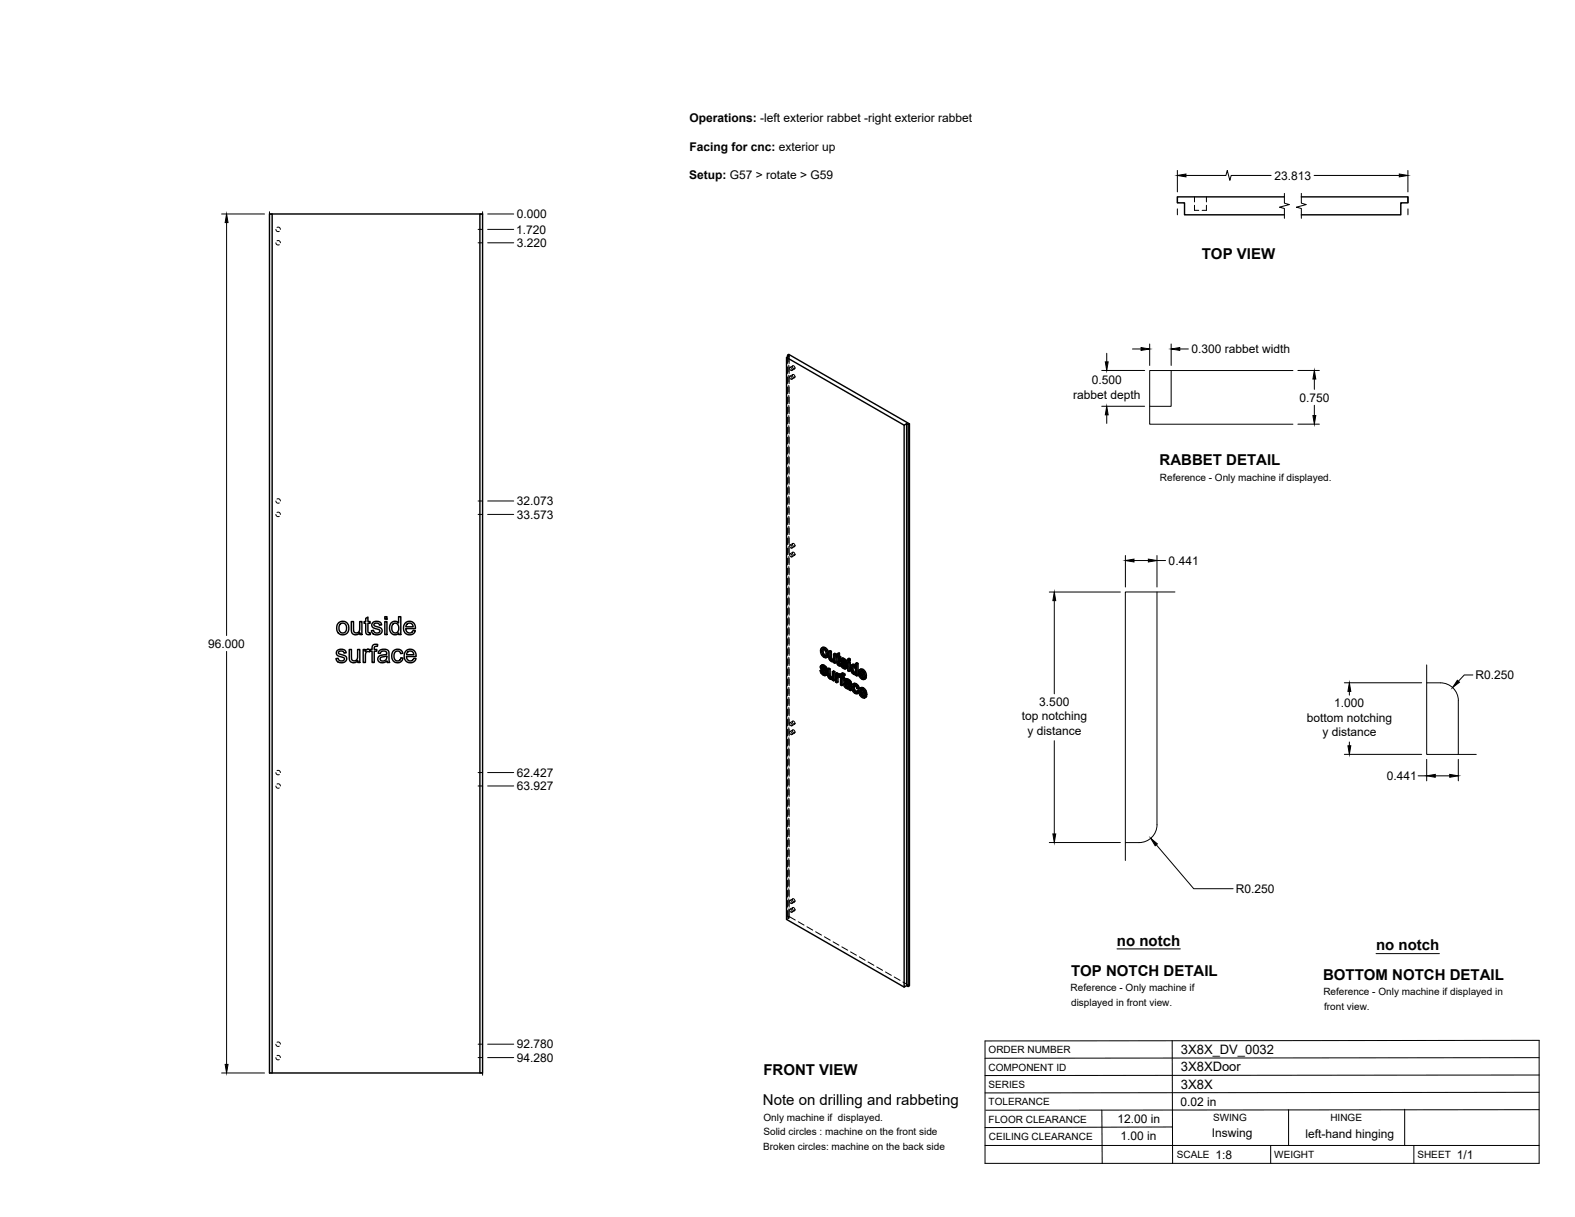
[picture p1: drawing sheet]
<svg xmlns="http://www.w3.org/2000/svg" width="559mm" height="432mm" viewBox="0 0 559 432" stroke-linecap="round" stroke-linejoin="round" font-family="sans-serif">
<!-- layer: Hidden -->
<g fill="none" stroke="#000" stroke-width=".35">
<path d="M423.8 72.8v1.8h1.5M423.8 69.9v1.7M428 72.8v1.8h-1.5M428 69.9v1.7M97.9 86.1l.4 .7h.8M97.9 81.4l.4 .7h.8M98.3 85.4h.7l.5 .7M98.3 80.7l.7-.1 .5 .8M279.4 126.6v2.4M279.4 130.2v2.3M279.4 133.7v2.4M279.4 137.3v2.4"/>
<path d="M279.9 125.8v2.6M279.9 129.6v2.4M279.9 133.2v2.3M279.9 136.7v2.4M280 126.3v2.7M280 130.2v2.3M280 133.7v2.4M280 137.3v2.4M280.2 133.5a.56 .56 0 0 1 .8 .3 .56 .56 0 0 1-.4 .8l-.4-.7zM280.2 130.4a.56 .56 0 0 1 .8 .3 .56 .56 0 0 1-.4 .7l-.4-.6zM281.2 133a.58 .58 0 0 1 .7 .3 .58 .58 0 0 1-.2 .7l-.4-.4zM281.3 129.8a.61 .61 0 0 1 .6 .4 .61 .61 0 0 1-.2 .7l-.4-.4z"/>
<path d="M281.3 132.9l-1 .6M281.3 129.8l-1 .6M281.9 134l-1 .6M281.9 130.9l-1 .6M279.4 140.9v2.4M279.4 144.4v2.4M279.4 148v2.4M279.4 151.6v2.4M279.4 155.2v2.3M279.4 158.7v2.4M279.9 140.3v2.4M279.9 143.9v2.4"/>
<path d="M279.9 147.4v2.4M279.9 151v2.4M279.9 154.6v2.4M279.9 158.2v2.3M280 140.9v2.4M280 144.4v2.4M280 148v2.4M280 151.6v2.4M280 155.2v2.3M280 158.7v2.4M97.9 177.8l.4 .6h.8M98.3 177.1l.7-.1 .5 .8"/>
<path d="M279.4 162.3v2.4M279.4 165.9v2.4M279.4 169.4v2.4M279.4 173v2.4M279.4 176.6v2.4M279.9 161.7v2.4M279.9 165.3v2.4M279.9 168.9v2.4M279.9 172.4v2.4M279.9 176v2.4M279.9 179.6v2.4M280 162.3v2.4"/>
<path d="M280 165.9v2.4M280 169.4v2.4M280 173v2.4M280 176.6v2.4M97.9 182.5l.4 .7h.8M98.3 181.8h.7l.5 .7M279.4 180.2v2.3M279.4 183.7v2.4M279.4 187.3v2.4M279.4 190.9v2.4M279.4 194.5v2.3M279.4 198v2.4"/>
<path d="M279.9 183.2v2.3M279.9 186.7v2.4M279.9 190.3v2.4M279.9 193.9v2.4M279.9 197.5v2.3M280 180.2v2.3M280 183.7v2.4M280 187.3v2.4M280 190.9v2.4M280 194.5v2.3M280 198v2.4M280.2 196.5a.56 .56 0 0 1 .8 .4 .56 .56 0 0 1-.4 .7l-.4-.6z"/>
<path d="M280.2 193.4a.56 .56 0 0 1 .8 .4 .56 .56 0 0 1-.4 .7l-.4-.7zM281.2 196a.55 .55 0 0 1 .7 .3 .55 .55 0 0 1-.3 .7l-.3-.4zM281.2 192.9a.58 .58 0 0 1 .7 .3 .58 .58 0 0 1-.2 .7l-.4-.4zM281.3 195.9l-1 .6M281.3 192.8l-1 .6M281.9 197l-1 .6M281.9 193.9l-1 .6M279.4 201.6v2.4M279.4 205.2v2.4M279.4 208.7v2.4M279.4 212.3v2.4M279.4 215.9v2.4"/>
<path d="M279.4 219.5v2.3M279.9 201v2.4M279.9 204.6v2.4M279.9 208.2v2.3M279.9 211.8v2.3M279.9 215.3v2.4M279.9 218.9v2.4M280 201.6v2.4M280 205.2v2.4M280 208.7v2.4M280 212.3v2.4M280 215.9v2.4"/>
<path d="M280 219.5v2.3M279.4 223v2.4M279.4 226.6v2.4M279.4 230.2v2.4M279.4 233.7v2.4M279.4 237.3v2.4M279.9 222.5v2.4M279.9 226v2.4M279.9 229.6v2.4M279.9 233.2v2.4M279.9 236.7v2.4M280 223v2.4"/>
<path d="M280 226.6v2.4M280 230.2v2.4M280 233.7v2.4M280 237.3v2.4M291.4 237.7l.4 .9M291.5 236.4l-.5 .2M291.6 236.1l-.5 .2M291.6 230.7l-.5 .2M291.6 237.7l.3 .3M291.6 236.9l-.5 .2M291.7 235.9l-.2 .7 .7 1a1.11 1.11 0 0 1 .9 1.3h-.4l.4-.2M291.8 238.6l.9 .8h.6"/>
<path d="M291.8 238.6l-.5 .2M291.8 237.8v.1M291.9 237.3l-.5 .3M291.9 232l.9 .9 .9 .1M291.9 236.6l-.1 .1M291.9 232l-.4 .3M292 229.7l-.4 .8 .3 1.5M292.1 236.4l-.5 .2 .4-.2M292.2 230.2l-.1 .2M292.2 230.2l.7 .1 .6 1v1l-.5 .3M292.2 230.2l-.4 .2M292.5 236.5l-.5 .2a.33 .33 0 0 1 .2-.4 .33 .33 0 0 1 .4 .3l.5 .7 .4 .2"/>
<path d="M292.6 237.4l.3 .3M292.6 239.2l.4-.2-.9 .5M292.8 230.2l-.5 .3M292.8 232.9l-.5 .3M292.9 236.9l-.5 .2M293 238.4l-.5 .2M293.1 237.3l-.5 .3M293.1 239.5l-.5 .2M293.3 232.5l-.4 .3M293.3 230.8l-.4 .3M293.4 233.1l-.4 .3M293.6 231.8l-.5 .3"/>
<path d="M294.1 237.1l.2 2.9 .9 .8 .6-.2v.5l.4 .2M294.1 239.5l-.4 .2M294.3 239.9l-.5 .3M294.5 230.8l.2 3 1 .7 .5-.1v.4l.4 .3M294.5 233.2l-.4 .3M294.7 233.7l-.5 .2M295 234.1l-.5 .3M295.4 234.4l-.4 .3M295.8 238.1v1.9l-.2 .3-.3 .1M296 234.1l-.4 .3M296.1 234l-.5 .3 .3-.2M296.2 231.8v2l-.5 .3"/>
<path d="M296.2 234.8l-.4 .3M296.2 234.4l-.4 .3 .3-.2M296.9 238.7v3l.4 .3M297.1 232.3l-.2 .1M297.3 239.4l-.5 .2M297.4 231.8v.7l-.3-.2v.4l.3 .2 .1 2.4 .8 .8-.2-.6M297.4 232.5l-.8 .5v-.4M297.4 232.9l-.5 .3M297.4 239.8l-.1 .1M297.5 235.3l-.5 .2M297.5 239.2l-.2 .1M297.5 239.7l-.4 .2"/>
<path d="M297.6 239.6l-.5 .3M297.6 235.6l-.4 .3M297.8 239.7l-.4 .3 .3-.4 .5 .4 .1-.3 .4 .4v2.6l.4 .3M297.8 233.2l-.4 .2M298 235.9l-.4 .3M298.3 233.4l-.5-.2v.5M298.3 239.6l-.5 .2M298.3 239.5h-.1M298.3 239.9l-.5 .3 .4-.2M298.3 239.7l-.5 .2M298.3 235.6l-.2 .1M298.3 236.1h-.1"/>
<path d="M298.5 235.3l.4 .9M298.6 234l-.4 .3M298.7 239.7l-.5 .3M298.7 233.7l-.5 .2M298.7 235.4l.3 .2M298.7 234.5l-.4 .2M298.7 239l-.4 .2M298.8 233.6l-.2 .7 .7 .9a1.13 1.13 0 0 1 .9 1.3h-.4l.4-.2M298.9 238.8l-.2 .9-.5-.2M298.9 236.2l.9 .8h.7M298.9 236.2l-.5 .3M299 235.5h-.1"/>
<path d="M299 234.9l-.5 .3M299 234.2l-.1 .1M299.1 234.3a.33 .33 0 0 1 .2-.4 .33 .33 0 0 1 .4 .3l.5 .8 .4 .1M299.1 234l-.4 .3M299.2 234l-.5 .3M299.2 239.4l-.5 .2M299.5 239.4l-.5 .3M299.6 234.1l-.5 .3M299.7 236.9l-.5 .3M299.7 235l.3 .3M299.7 239.6l-.5-.2-.1 .4M300 234.5l-.4 .2"/>
<path d="M300.1 236.6l-.4 .2 .4-.2M300.1 236l-.4 .2M300.2 235l-.5 .2M300.2 237.1l-.5 .2M301.2 234.7v3l.5 .3M301.2 233.6v.5l.5 .3M301.2 237.7l-.4 .3M301.2 234.1l-.4 .3M302.2 236.8l-.5 .2M302.3 236l-.4 .3M302.3 237.7l-.4 .2M302.5 235.8l-.3 .7v.8a1.47 1.47 0 0 0 1.8 1.7v.3l.4 .3"/>
<path d="M302.7 238.5l-.4 .2M302.8 236.3l-.1 .2M302.8 236.3h.6l.6 1v1.1l-.5 .3M302.8 236.3l-.3 .2M302.9 236.2l-.5 .3M303.3 239l-.4 .2M303.3 236.3l-.4 .2M303.7 236.2l-.1 .1M303.8 236.9l-.4 .2M303.8 238.6l-.4 .3M304 235.2v1.5l-.4-.7M304 236.7l-.4 .2"/>
<path d="M304 237.9l-.4 .2M304 239.3l-.4 .3M304 239l-.4 .2 .3-.1M305 238.4l-.5 .3M305.3 239.7l-.4 .3M305.3 237.4l-.3 .9 .3 1.4 1 1 .8 .1M305.4 238.8l-.4 .2M305.5 239.4l-.1-.6 2 1.1M305.7 237.9l-.2 .2M305.7 237.9l.9 .4 .3 .9-.6-.3M305.7 237.9l-.5 .2M306.2 237.9l-.4 .3"/>
<path d="M306.7 238.5l-.4 .3M306.9 239.2l-.4 .3M279.4 240.9v2.4M279.4 244.5v2.3M279.4 248v2.4M279.4 251.6v2.4M279.4 255.2v2.4M279.4 258.8v2.3M279.9 240.3v2.4M279.9 243.9v2.4M279.9 247.5v2.4M279.9 251v2.4"/>
<path d="M279.9 254.6v2.4M279.9 258.2v2.4M280 240.9v2.4M280 244.5v2.3M280 248v2.4M280 251.6v2.4M280 255.2v2.4M280 258.8v2.3M280.2 259.6a.6 .6 0 0 1 .8 .3 .6 .6 0 0 1-.3 .8l-.5-.5zM280.2 256.5a.56 .56 0 0 1 .8 .3 .56 .56 0 0 1-.4 .7l-.4-.6zM281.2 255.9a.55 .55 0 0 1 .7 .3 .55 .55 0 0 1-.3 .7l-.3-.4zM281.3 259a.56 .56 0 0 1 .7 .3 .56 .56 0 0 1-.4 .8l-.4-.7z"/>
<path d="M281.3 259l-1 .5M281.3 255.8l-1 .6M281.9 256.9l-1 .6M294.6 240.3l-.5 .3M295 240.7l-.5 .2M295.4 240.4l-.2 .1M295.6 240.3l-.5 .3M295.7 240.2l-.4 .3M295.8 240.6l-.4 .3 .3-.1M295.8 241.1l-.4 .2M296.9 241.7l-.5 .3M298.7 242.7l-.5 .3"/>
<path d="M298.7 240.1l-.5 .3M299.1 240.4l-.4 .2M299.6 240.7l-.5-.3v.5M299.8 242.6l-.4 .3M299.9 241.3l-.5 .3M299.9 242.3l-.5 .2M300 242.1l-.2 .7 .2 .6 .9 .7h.8l.1 .4M300 243.4l-.4 .2M300.1 240.9l-.5 .2M300.1 240.9l-.2 .4 .4 .3a.81 .81 0 0 1 1-.1 .81 .81 0 0 1 .3 .9h-.4M300.2 242.9l.3-.3a.86 .86 0 0 1 1.1 1l-.5 .2M300.5 242.6l-.5 .3 .4-.2"/>
<path d="M300.5 241.3l-.4 .2M300.7 244l-.5 .2M301 241.4l-.5 .3M301.2 244.2l-.5 .2M301.4 243.7l-.4 .3M301.5 241.9l-.4 .2M301.6 243.6l-.5 .3 .2-.1M301.6 242.9l-.4 .3M301.6 242.5l-.4 .3M301.6 242.4l-.4 .3M301.7 244.1l-.5 .2M301.8 244.5l.4 .3"/>
<path d="M301.8 244.5l-.5 .3M302.6 243.5l-.4 .3M302.8 242.7l-.5 .3M302.9 244.9l-.4 .2M303 242.5l-.4 1 .3 1.4 .9 .9 .7 .1M303.1 243.2a.78 .78 0 0 1 1-.1 .78 .78 0 0 1 .3 .9l.4 .2M303.3 243l-.5 .3M303.8 245.8l-.4 .2M303.8 243l-.4 .3M304 245.4h.2M304.2 243.4l-.4 .3M304.2 245.4l-.4 .3"/>
<path d="M304.4 244l-.4 .3M304.5 245l-.3 .4M304.7 245.1l.2 .2-.2 .4M304.9 245.3l-.2 .1M305.1 245l-.4 .2M305.5 244l-.4 1 .4 1.3 1 1 .7 .1M305.5 246.3l-.5 .3M305.6 245.3l-.5 .3M305.7 245.9l-.1-.6 1.9 1.1M305.8 244.4l-.2 .3M305.8 244.4l.9 .4 .4 1-.6-.4M305.8 244.4l-.4 .3"/>
<path d="M306.2 240.7l-.4 .2M306.3 244.5l-.4 .3M306.4 247.2l-.5 .3M306.4 240.3h.2M306.6 246.9h.2M306.7 240.3l-.4 .2 .3-.2M306.8 246.9l-.4 .2M306.9 245.1l-.5 .3M306.9 240l-.1 .1M307 240.8l-.5 .3M307 240.1l-.4 .2M307 246.6v.1"/>
<path d="M307.1 245.8l-.5 .2M307.1 247.4l-.4 .3M307.1 246.7l-.3 .2M97.9 278.9l.4 .7h.8M97.9 274.1l.4 .7h.8M98.3 278.2h.7l.5 .7M98.3 273.4h.7l.5 .7M279.4 262.3v2.4M279.4 265.9v2.4M279.4 269.5v2.3M279.4 273.1v2.3M279.4 276.6v2.4"/>
<path d="M279.9 261.7v2.4M279.9 265.3v2.4M279.9 268.9v2.4M279.9 272.5v2.3M279.9 276.1v2.3M279.9 279.6v2.4M280 262.3v2.4M280 265.9v2.4M280 269.5v2.3M280 273.1v2.3M280 276.6v2.4M281.9 260.1l-1 .5"/>
<path d="M279.4 280.2v2.4M279.4 283.8v2.3M279.4 287.3v2.4M279.4 290.9v2.4M279.4 294.5v2.4M279.4 298v2.4M279.9 283.2v2.4M279.9 286.8v2.3M279.9 290.3v2.4M279.9 293.9v2.4M279.9 297.5v2.4M280 280.2v2.4"/>
<path d="M280 283.8v2.3M280 287.3v2.4M280 290.9v2.4M280 294.5v2.4M280 298v2.4M279.4 301.6v2.4M279.4 305.2v2.4M279.4 308.8v2.4M279.4 312.3v2.4M279.4 315.9v2.4M279.4 319.5v2.4M279.9 301.1v2.3"/>
<path d="M279.9 304.6v2.4M279.9 308.2v2.4M279.9 311.8v2.4M279.9 315.3v2.4M279.9 318.9v2.4M280 301.6v2.4M280 305.2v2.4M280 308.8v2.4M280 312.3v2.4M280 315.9v2.4M280 319.5v2.4M280.2 319.5a.6 .6 0 0 1 .8 .3 .6 .6 0 0 1-.3 .8l-.5-.5z"/>
<path d="M281.3 318.9a.56 .56 0 0 1 .7 .4 .56 .56 0 0 1-.4 .7l-.4-.7zM281.3 318.9l-1 .6M281.9 320l-1 .6M279.4 323v2.4M279.9 325.1l-.5 .3 .6 .3-.9 .5M279.9 325.1l2.3 1.4M279.9 322.5v2.6M280 323v2.7M280.2 322.7a.58 .58 0 0 1 .7 .3 .58 .58 0 0 1-.2 .7l-.5-.4zM281.3 322a.61 .61 0 0 1 .6 .4 .61 .61 0 0 1-.2 .7l-.4-.4zM281.3 322l-1 .6M281.9 323.1l-1 .6"/>
<path d="M283.2 327l2.1 1.2M286.3 328.8l2.1 1.2M289.4 330.6l2.1 1.2M292.5 332.4l2.1 1.2M295.6 334.2l2 1.2M298.7 336l2.1 1.1M301.8 337.7l2 1.2M304.9 339.5l2 1.2M308 341.3l2 1.2M311.1 343.1l2 1.2M314.2 344.9l2 1.2M317.3 346.6l2 1.2"/>
<path d="M320.4 348.4l2.3 1.4M97.9 375.3l.4 .6h.8M97.9 370.5l.4 .7h.8M98.3 374.6l.7-.1 .5 .7M98.3 369.8h.7l.5 .7"/>
</g>
<!-- layer: Visible -->
<g fill="none" stroke="#000" stroke-width=".51">
<path d="M96.6 75.9h73.7M170.3 75.9h.9v304.8h-.9zM455.7 69.9h-38v2.1h2.6v4.2h35.4M461.7 69.9h37.8v2.1h-2.5v4.2h-35.3M279.1 126.8l41.7 24.1M279.4 126l.6 .3-.9 .5v199.4l41.7 24M279.4 126.6v-.6l.5-.2 42.8 24.6M320.8 150.9l.9-.6v199.4l-.9 .5zM321.7 150.3l.5 .3v199.4l-.5-.3M322.2 150.6l.5-.2v199.4l-.5 .2M129.8 219.4l.7-.5v1.6h.8v.6h-.8v2.9l.3 .5h.5l.1 .6a1.14 1.14 0 0 1-1.3-.1 1.14 1.14 0 0 1-.3-1.2v-2.7h-.6v-.6h.6zM136.5 218.8h.8v.9h-.8z"/>
<path d="M119.7 230.8l.8-.4a1.7 1.7 0 0 1 2.3 1.2l-.7 .1a.96 .96 0 0 0-1-.8 .96 .96 0 0 0-.9 1l1 .4a1.53 1.53 0 0 1 1.8 1.8 2.03 2.03 0 0 1-2.1 1.1 2.03 2.03 0 0 1-1.7-1.5l.8-.1a1.08 1.08 0 0 0 1.1 1 1.08 1.08 0 0 0 1-1.1l-.4-.3a2.24 2.24 0 0 1-2.4-1.3zM120.2 220.9l.7-.4a2.33 2.33 0 0 1 2.9 2.8 2.33 2.33 0 0 1-3.7 1.3 2.88 2.88 0 0 1 .1-3.7zM120.6 221.5l.7-.4a1.73 1.73 0 0 1 1.7 1.8 1.73 1.73 0 0 1-1.7 1.7l-.3-.2a2.18 2.18 0 0 1-.4-2.9zM123.9 230.4h.8v2.6a1.15 1.15 0 0 0 1.1 1.5 1.15 1.15 0 0 0 1.1-1.6v-2.5h.8v4.7h-.7v-.7a1.65 1.65 0 0 1-2 .7 1.65 1.65 0 0 1-1.1-1.8zM124.7 220.5h.7v2.6a1.15 1.15 0 0 0 1.2 1.5 1.15 1.15 0 0 0 1-1.6v-2.5h.8v4.6h-.7v-.6a1.65 1.65 0 0 1-2 .7 1.65 1.65 0 0 1-1-1.8zM128.9 230.4h.7v.7a1.11 1.11 0 0 1 1.7-.5l.7-.2v-.4a1.31 1.31 0 0 1 .6-1.3 1.31 1.31 0 0 1 1.4 0l-.1 .6a.74 .74 0 0 0-1.1 .7v.4h.9v.7h-.9v4h-.8v-4h-.7v-.4l-.2 .6a.84 .84 0 0 0-.9-.1 .84 .84 0 0 0-.5 .8l-.1 3.1h-.7zM132.2 220.9l.9-.4a1.7 1.7 0 0 1 2.3 1.2l-.8 .1a.96 .96 0 0 0-1-.8 .96 .96 0 0 0-.9 .9l.7 .4a1.95 1.95 0 0 1 2.2 1.3 1.95 1.95 0 0 1-1.9 1.6 1.95 1.95 0 0 1-1.9-1.4l.7-.2a1.11 1.11 0 0 0 1.1 1 1.11 1.11 0 0 0 1.1-1l-.4-.3a2.21 2.21 0 0 1-2.4-1.3zM134.5 231a2.17 2.17 0 0 1 3.5 .4l.3 3.7h-.8l-.2-.6a1.76 1.76 0 0 1-2 .7 1.76 1.76 0 0 1-1.3-1.6l.1-.2a1.71 1.71 0 0 1 1.7-1l.4-.1a.72 .72 0 0 0 1-.6 .72 .72 0 0 0-1-.7l-.9 .2-.4 .7-.7-.1zM135 233.4l2.2-.7a1.3 1.3 0 0 1-.7 1.7 1.3 1.3 0 0 1-1.6-.6zM136.5 220.5h.8v4.6h-.8zM138.8 221a1.73 1.73 0 0 1 2.6 .1v-2.3h.8v6.3h-.7v-.5a1.89 1.89 0 0 1-2.4 .4 1.89 1.89 0 0 1-.9-2.2zM139.5 231l.1-.1a1.93 1.93 0 0 1 3.3 .9l-.7 .1a1.29 1.29 0 0 0-1.8-.7 1.29 1.29 0 0 0-.6 1.7l.1 .7a1.18 1.18 0 0 0 1.3 .9 1.18 1.18 0 0 0 1-1.1l.8 .1-.4 .9a2.14 2.14 0 0 1-2.8 .4 2.14 2.14 0 0 1-.8-2.7z"/>
<path d="M139.5 221.3l.3-.2a1.78 1.78 0 0 1 1.7 1.1 1.78 1.78 0 0 1-.4 2l-.4 .3a1.78 1.78 0 0 1-1.8-1.2 1.78 1.78 0 0 1 .6-2zM143.7 221.1a2.14 2.14 0 0 1 2.6-.4 2.14 2.14 0 0 1 1.1 2.3h-3.4l.1 .7a1.29 1.29 0 0 0 1.3 .9 1.29 1.29 0 0 0 1.2-.9l.8 .1-.3 .6a2.32 2.32 0 0 1-3.3 .3 2.32 2.32 0 0 1-.3-3.2zM144 231a2.15 2.15 0 0 1 2.5-.4 2.15 2.15 0 0 1 1.1 2.3h-3.4l.1 .7a1.3 1.3 0 0 0 1.3 .9 1.3 1.3 0 0 0 1.2-.9l.8 .1-.3 .6a2.32 2.32 0 0 1-3.2 .3 2.32 2.32 0 0 1-.4-3.2zM144.4 221.4l1.2-.3a1.27 1.27 0 0 1 1 1.3h-2.6zM144.7 231.4l.7-.4 .8 .1 .6 1.2h-2.5zM291 237.9l.7 1.4 .7 .4 .6-.1M291.2 236.2l.6-.3 .7 .2 .6 .5 .4 .9-.5 .3-.1-.6M291.6 231.2v-.5a.92 .92 0 0 1 1.1 0 .92 .92 0 0 1 .4 1l-.2 1-.6 .1M291.6 237.7l-.6 .2 .4 .2M291.6 238.7l.5 .4 .4-.3M291.7 237.3l1 1 .5-.3M291.8 237.9l-.4 .2 .1 .4 .6-.1"/>
<path d="M291.8 235.9l-.6 .4-.1 .6 1.6 2.1M291.8 236.7l-.3 .3 .5-.2M291.8 232.2l.5 .6 .5-.3M291.9 238l.8 .9M292 236.7l.6 .7M292 236.3l.5 .4 .5-.2M292 230.9l-.4 .3v.5l.2 .5 .4-.3M292 236.8l.6 .8 .4 .2M292 236.8h-.5M292.1 235.9l-.8 .3M292.1 230.4l.1 1.4 .8 .8M292.1 237l-.4 .3-.2-.3"/>
<path d="M292.3 230l.9 1 .5-.3M292.5 236.1l-.5 .2-.4-.1M292.5 236.7l.4 .5 .4-.2M292.7 239l-.2 .2-.4-.1M292.7 238.3l.3 .4 .5-.3M292.8 229.8l-.5 .2-.8-.1M292.9 237.7l.5 .6 .2 .7-.7 .7M293 238.7l.1 .5 .5-.3M293.1 239.2l-.1 .4 .5-.3M293.2 231l.4 1.3 .4-.3M293.4 233.1a1.73 1.73 0 0 1-2.3-1.8l.2-1.1 .7-.5h.6l.7 .5 .6 1.1 .1 1-.1 .6-.7 .4M293.6 232.3l-.2 .8 .5-.2"/>
<path d="M293.6 237.3l.5 .3 .4-.3M294.1 237.6v2.2l.5-.2M294.1 239.8l.2 .4 .4-.2M294.5 231.4v2.2l.5-.3M294.5 233.6l.2 .4 .5-.3M294.7 234l.3 .3 .5-.2M295 231.1l-.5 .3-.4-.3M295 234.3l.4 .1M295.3 238.3l.5 .3 .4-.3M295.4 234.4l.2-.1zM295.7 234.1l-.7-.6v-2.4l-.5-.3-.4 .3 .1 2.6 .8 1h.8M295.7 232.1l.5 .2 .4-.2"/>
<path d="M295.8 238.6v3l.4-.3v-3l-.4-.2-.5 .2v1.8l-.3 .5 .2-.1M295.8 234.7v.4l.4 .2M295.8 234.7l-.2 .1M296.2 232.3v3l.4-.2v-3l-.4-.3-.5 .3v2.1M296.6 233l.3 .2 .2 2.6 .8 .5 .3-.2M296.9 232.4l-.3 .2 .3 .2v-.8l.9-.3v1.1l.5 .2v.4l-.5 .3v-.4M297.3 239.3v-.4l-.4-.2-.5 .3v3l.5 .2M297.3 239.9l-.3 .2-.1 .5 .4-.2M297.3 238.9l-.5 .3-.4-.2M297.4 240l-.1 2-.4 .2v-1.6M297.4 240l.5 .2M297.4 240l-.4 .1"/>
<path d="M297.4 232v1l.4-.2M297.4 233l.4 .3 .5-.3M297.4 239.4l.4 .4M297.6 239.1l-.8 .5v-.4M297.6 235.7l.2 .1M297.8 231.7l-.9 .3M297.8 239.8v.4M297.8 239.9l-.1 .4M297.8 235.8l.1 .5M297.9 239.2l.3 .3M297.9 239.2l-.8 .2M297.9 235.2l-.5 .3v-2.1l.4 .3v1.4l.3 .4"/>
<path d="M297.9 235.4l-.5 .1M298.1 235.5l.7 1.4 .8 .4 .5-.1M298.1 235.5l-.6 .1M298.1 235.5h.1M298.1 235.7l-.3 .1M298.4 233.8l.5-.3 .9 .3 .8 1.3-.5 .3-.1-.6M298.4 239.1l.8-.3 .6 .4-.1 .4-.4 .3 .1-.4M298.6 234.4h.5l1 1M298.7 235.4l-.6 .1 .4 .2M298.7 236.3l.5 .4 .5-.2M298.8 234.9l1 1 .5-.3M298.9 235.5l-.4 .2 .1 .4 .6-.1"/>
<path d="M298.9 234.3l-.3 .4 .5-.3M298.9 233.5l-.6 .3-.1 .7 1.6 2.1M298.9 238.8l-.6 .4-.1 .8-.4-.2 .4-.3M299 239.2l.4 .3 .4-.3M299 235.6l.8 .9M299.1 234.3l.6 .7M299.1 239.8l.5 .5v.4l-.4 .2v-.4M299.1 234l.6 .4 .4-.3M299.2 236.7l.5 .1M299.2 233.5l-.8 .3M299.3 234.6l-.5 .3-.2-.2M299.3 239.9l-.6-.3v.6l.4-.2"/>
<path d="M299.4 238.9l-.4 .3-.5-.1M299.6 233.7l-.5 .3-.4-.2M299.7 234.4l.3 .4 .4-.2M299.8 236.6l-.1 .2M299.8 235.9l.3 .4 .5-.3M300 235.3l.6 .7 .1 .7-.7 .6M300.1 236.3l.1 .5 .5-.3M300.2 236.8l-.1 .4 .5-.3M300.8 235l.4 .2 .5-.2M300.8 233.8l.4 .3 .5-.3M301.2 234.7l.5 .3v3l-.5 .2v-3M301.2 234.7l-.4 .3v3l.4 .2"/>
<path d="M301.2 234.1v.6l.5-.3v-.6l-.5-.2-.4 .2v.6l.4 .3M302.1 236l.8-.3 .7 .3M302.4 238.3l.5 .5 .4-.2M302.4 236.5l.7 .2 .5 .9-.1 1.1-.6 .1M302.5 236.5l-.3 .8M302.6 237l-.4 .3v.5l.2 .5 .5-.3M302.7 236.5l.1 1.4 .7 .8M302.7 235.7l-.4 .2a2 2 0 0 0 1.2 3.4l.1-.1M302.8 236.1l.5 .4M303.3 235.8l-.5 .3-.5-.2M303.6 235.4l.4 .3 .4-.3M303.6 239.2v.4l.4 .2"/>
<path d="M303.6 239.2l-.2 .1M304 235.7v4.1l.4-.2v-4.2l-.4-.2-.4 .2v1.5l-.3-.4 .3-.2M305.2 239.9l.6 .6 .4-.3M305.5 238.4l-.5 .2 1.5 .9-.6-1.2a.5 .5 0 0 0-.6-.2 .5 .5 0 0 0-.3 .5M305.5 238.1v.3l.8 .5M305.5 239.4l.9 .9M305.7 239.7l-.5 .2-.2-.9 1.9 1.2M305.8 237.8l.8 .9 .4-.3M306.2 237.5l-.4 .3-.9-.1M306.6 238.7l.3 1.3 .5-.2M294.3 240.2l.3 .4 .5-.3M294.6 240.6h.4"/>
<path d="M295.3 240.4l-.7-.6-.1-2.5-.4-.2-.5 .2 .1 2.5 .7 1.1 .6 .2 .4-.2M295.4 240.9v.4l.4 .3M295.4 240.9l-.2 .1M297.8 240.2l.4 .2v2.6l.5 .2M298.7 240.2l.5 .3 .4-.2M299.1 240.9v2.1l-.4 .2v-2.6l.5 .3M299.6 242.4l.5-.3 1.1 .3M299.7 241.1l1-.2 1.2 1 .3 2.9-.4 .2-.2-.4M299.9 242.9h.3a.76 .76 0 0 1 .7 .2 .76 .76 0 0 1 .2 .7M300 243.5l.4 .4 .4-.3M300 242.8l-.2 .3M300.1 242.1l-.7 .6 .2 .9 .8 .7h.8l.1 .5 .5 .2"/>
<path d="M300.2 242.9l-.4 .2 .1 .3 .5-.1M300.3 242.9l.2 .5 .6 .4M300.3 241.6l-.4 .3a.74 .74 0 0 1 .8-.2 .74 .74 0 0 1 .5 .8v.3l-1.2-.4M300.3 241.6h.1M300.4 243.9l.4 .1M300.4 242.1l-.7 .2M300.5 240.8l-1 .5-.1 .3 .5 .3M300.6 241.3l.6 .4 .4-.3M300.8 244l.3-.1zM301.1 241l-.5 .3-.6-.2M301.2 241.7l.3 .4 .4-.2M301.5 242.1l.1 .4 .4-.2"/>
<path d="M301.6 242.5v2.1l.5-.3M302.5 242.8l.7-.4 .7 .3 .6 .6 .3 .9-.4 .2-.3-.9M302.6 244l.2 1 .5-.2M302.8 245l.6 .6 .4-.3M303.1 243.8l-.5 .2 .1-.4a.66 .66 0 0 1 .8-.4 .66 .66 0 0 1 .4 .8l.5 .4M303.1 243.2l.1 1.3 .8 .9M303.2 242.4l-.5 .3a2.09 2.09 0 0 0 .4 3.1l1 .3M303.4 242.9l.7 .6 .4-.2M303.8 242.6l-.4 .3-.7-.2M304 245.2l-.2 .5-.4-.1M304.7 245.4l-.6 .7 .6-.4M304.7 245.1l-.2-.1-.5 .2 .4 .3"/>
<path d="M305.4 246.5l.5 .6 .5-.3M305.6 244.9l-.4 .3 1.4 .8-.6-1.1a.48 .48 0 0 0-.5-.2 .48 .48 0 0 0-.3 .5M305.6 244.7v.2l.9 .5M305.7 245.9l.9 1M305.8 240.5l.4 .1M305.8 246.2l-.4 .3-.3-.9 2 1.1M305.9 244.3l.8 .9 .5-.2M305.9 247.1l.4 .1M306.3 244.1l-.4 .2-.9-.1M306.5 240.3l.4 .3 .5-.3M306.5 240.3l-.2 .2M306.6 246.8l.5 .4 .4-.3"/>
<path d="M306.6 246.8l-.2 .3M306.7 245.2l.4 1.4 .4-.3M306.8 240.1l-.3 .2M306.9 240l.5-.1v-.5l-.7-1.5-1-.6-.8 .4-.4 1 .4 1.3 1.2 1.1h.5l.3-.5M307 246.7l-.4 .1M307 240.1l.3 .5-.7 .4M307.1 246.6l.4-.2v-.4l-.7-1.6-1-.5-.8 .3-.3 1.2 .4 1.3 1.2 1 .6-.2 .2-.3M307.1 246.7l.4 .2-.1 .3-.6 .4M96.6 380.7v-304.8h-1v304.8h74.7"/>
</g>
<!-- layer: Reference -->
<g fill="none" stroke="#000" stroke-width=".35">
<path d="M95.6 75.1v.8h.8M171.2 75.1v.8h-.8M417.7 69.9v2.1M417.7 74.1v2.1M499.5 69.9v2.1M499.5 74.1v2.1M169.6 81.4h1.6M169.6 86.1h1.6M415.5 131.5v12.7h-7.6M458.7 131.5h-50.8v19h50.8M169.6 177.8h1.6M169.6 182.5h1.6"/>
<path d="M410.5 210v82.6a6.4 6.4 0 0 1-6.4 6.4h-4.8M416.9 210h-17.6v95.3M506.2 235.9v31.8h17.6M506.2 242.3a13 13 0 0 1 7.8 .7 6.3 6.3 0 0 1 3.4 5.6v19.1M169.6 274.1h1.6M169.6 278.9h1.6M95.6 379.9v.8h.8M169.6 375.2h1.6M169.6 370.5h1.6M170.4 380.7h.8v.8"/>
</g>
<!-- layer: Hidden Narrow -->
<path d="M292.5 237.9l-.4 .3M294.1 239l-.5 .2M294.5 232.7l-.4 .3M295.8 239.7l-.5 .2M296.2 233.4l-.5 .3M297.4 234.6l-.5 .3M298.7 239.4l-.5 .3M299.1 239.7h.1M299.7 235.5l-.5 .3M300.9 242.7l-.4 .3M301.6 243.1l-.4 .3" fill="none" stroke="#000" stroke-width=".35"/>
<!-- layer: Visible Narrow -->
<path d="M292.5 237.4l-.4 .2M294.5 239l-.4 .3M295 232.8l-.5 .2M297.8 234.9l-.4 .3M299.1 239.7l-.4 .3M299.7 235l-.5 .2M300.8 242.3l-.4 .2M302.1 242.8l-.5 .2M302.1 243.4l-.5 .3" fill="none" stroke="#000" stroke-width=".35"/>
<!-- layer: Titleblock -->
<g fill="none" stroke="#000" stroke-width=".36">
<path d="M349.5 369.3l196.6-.2v43.7h-196.6zM415.9 369.3l.1 43.5M546.1 375.3l-196.6 .2M390.9 393.9l.2 18.9M416 399.9l-66.5 .2M457.2 393.7v12.7M498.4 393.6v12.7M546.1 393.7l-196.3 .2M546.1 387.6l-196.6 .2M546.1 381.4l-196.6 .2M349.5 406.4h196.6M450.8 406.4v6.4"/>
<path d="M501.6 406.4v6.4"/>
</g>
<!-- layer: FD_Dimensions -->
<g fill="none" stroke="#000" stroke-width=".35">
<path d="M78.6 75.9h15.3M80.4 79v146.5M173 75.9h9.3M417.7 60.5v7.6M420.8 62.3h14.2l.4-1.8 1 3.5 .4-1.7h14.2M466.2 62.3h30.3M499.5 60.5v7.6M173 81.4h9.3M173 86.1h9.3M390.9 131.4h15.2M392.7 125.3v3.1M401.8 123.8h3.1"/>
<path d="M407.9 122v7.7M415.5 122v7.7M418.6 123.8h3M460.5 131.4h7.6M466.3 134.5v3.7M390.9 144.1h15.2M392.7 147.2v3M460.5 150.5h7.6M466.3 143.8v3.6M173 177.8h9.3M173 182.5h9.3M399.3 197.1v11.2"/>
<path d="M402.3 198.9h5.1M410.5 197.1v11.2M410.5 198.9h3M372.3 210.1h25.2M374.1 213.1v33.1M80.4 231.1v146.6M522.6 239.5h-3.1l-2.1 2.2M477 242.3h27.4M478.7 245.3v1.3M173 274.1h9.3M173 278.9h9.3M374.1 262.8v33.1"/>
<path d="M477 267.7h27.4M478.7 263.3v1.3M503.1 275.3h3.1M506.2 269.4v7.7M509.2 275.3h5.1M517.4 269.4v7.7M372.3 298.9h25.2M410.3 299.7l13.2 15.6h14M173 370.5h9.3M173 375.2h9.3M78.6 380.7h15.3"/>
</g>
<g fill="#000" stroke="#000" stroke-width=".35">
<path d="M80.4 75.9l.5 3.1h-1zM417.7 62.3l3.1-.6v1.1zM496.5 61.7l3 .6-3 .5zM392.2 128.4h1l-.5 3zM404.9 123.3l3 .5-3 .5zM415.5 123.8l3.1-.5v1zM466.3 131.4l.5 3.1h-1zM392.7 144.1l.5 3.1h-1zM465.8 147.4h1l-.5 3.1zM399.3 198.9l3-.5v1zM407.4 198.4l3.1 .5-3.1 .5zM374.1 210.1l.5 3h-1.1z"/>
<path d="M478.7 242.3l.6 3h-1.1zM517.1 241.4l.7 .7-2.4 1.8zM478.2 264.6h1.1l-.6 3.1zM506.2 275.3l3-.5v1zM514.3 274.8l3.1 .5-3.1 .5zM373.5 295.9h1.1l-.5 3zM408.3 297.4l2.3 2-.7 .7zM79.9 377.7h1l-.5 3z"/>
</g>
<!-- layer: Break Lines -->
<path d="M455.7 68.6v3.5l1.8 .5-3.5 .9 1.7 .5v3.5M461.7 68.6v3.5l1.7 .5-3.4 .9 1.7 .5v3.5" fill="none" stroke="#000" stroke-width=".35"/>
<!-- layer: Notes -->
<path d="M396.3 336.7h22.5M488.2 338.3h22.5" fill="none" stroke="#000" stroke-width=".35"/>
<g font-size="5.3">
<text x="426.4" y="92.1">TOP VIEW</text>
<text x="411.4" y="165.1">RABBET DETAIL</text>
<text x="396.3" y="335.5">no notch</text>
<text x="488.2" y="337.2">no notch</text>
<text x="380" y="346.1">TOP NOTCH DETAIL</text>
<text x="469.4" y="347.5">BOTTOM NOTCH DETAIL</text>
<text x="270.9" y="381.4">FRONT VIEW</text>
<text x="270.7" y="392.2">Note on drilling and rabbeting</text>
</g>
<g font-size="4.6">
<text x="419" y="373.8">3X8X_DV_0032</text>
<text x="419" y="380.1">3X8XDoor</text>
<text x="419" y="386.2">3X8X</text>
</g>
<g font-size="4.3">
<text x="244.6" y="43.2">Operations: -left exterior rabbet -right exterior rabbet</text>
<text x="244.6" y="53.4">Facing for cnc: exterior up</text>
<text x="244.5" y="63.6">Setup: G57 &gt; rotate &gt; G59</text>
<text x="452.1" y="63.7">23.813</text>
<text x="183.4" y="77.4">0.000</text>
<text x="183.1" y="82.9">1.720</text>
<text x="183.4" y="87.7">3.220</text>
<text x="422.7" y="125.3">0.300 rabbet width</text>
<text x="387.3" y="136.4">0.500</text>
<text x="380.7" y="141.5">rabbet depth</text>
<text x="461" y="142.5">0.750</text>
<text x="183.4" y="179.2">32.073</text>
<text x="183.4" y="184">33.573</text>
<text x="414.6" y="200.4">0.441</text>
<text x="73.9" y="229.8">96.000</text>
<text x="523.5" y="241">R0.250</text>
<text x="368.7" y="250.5">3.500</text>
<text x="473.3" y="251">1.000</text>
<text x="362.6" y="255.6">top notching</text>
<text x="463.6" y="256">bottom notching</text>
<text x="364.5" y="260.7">y distance</text>
<text x="469.2" y="261.1">y distance</text>
<text x="183.4" y="275.6">62.427</text>
<text x="183.4" y="280.4">63.927</text>
<text x="492" y="276.8">0.441</text>
<text x="438.4" y="316.8">R0.250</text>
<text x="183.4" y="372">92.780</text>
<text x="183.4" y="376.7">94.280</text>
<text x="418.8" y="392.4">0.02 in</text>
<text x="396.5" y="398.3">12.00 in</text>
<text x="397.5" y="404.3">1.00 in</text>
<text x="430" y="403.6">Inswing</text>
<text x="463.1" y="403.8">left-hand hinging</text>
<text x="431.3" y="411.1">1:8</text>
<text x="516.9" y="411.1">1/1</text>
</g>
<g font-size="3.5">
<text x="411.5" y="170.7">Reference - Only machine if displayed.</text>
<text x="379.9" y="351.7">Reference - Only machine if</text>
<text x="469.5" y="353.1">Reference - Only machine if displayed in</text>
<text x="380" y="356.8">displayed in front view.</text>
<text x="469.8" y="358.2">front view.</text>
<text x="350.8" y="373.6">ORDER NUMBER</text>
<text x="350.8" y="379.9">COMPONENT ID</text>
<text x="350.8" y="386.1">SERIES</text>
<text x="350.8" y="392.2">TOLERANCE</text>
<text x="270.9" y="397.7">Only machine if displayed.</text>
<text x="350.8" y="398.4">FLOOR CLEARANCE</text>
<text x="430.4" y="397.8">SWING</text>
<text x="472" y="397.7">HINGE</text>
<text x="270.8" y="407.9">Broken circles: machine on the back side</text>
<text x="270.9" y="402.8">Solid circles : machine on the front side</text>
<text x="350.8" y="404.4">CEILING CLEARANCE</text>
<text x="417.5" y="410.9">SCALE</text>
<text x="452.1" y="410.9">WEIGHT</text>
<text x="502.9" y="410.9">SHEET</text>
</g>
</svg>
